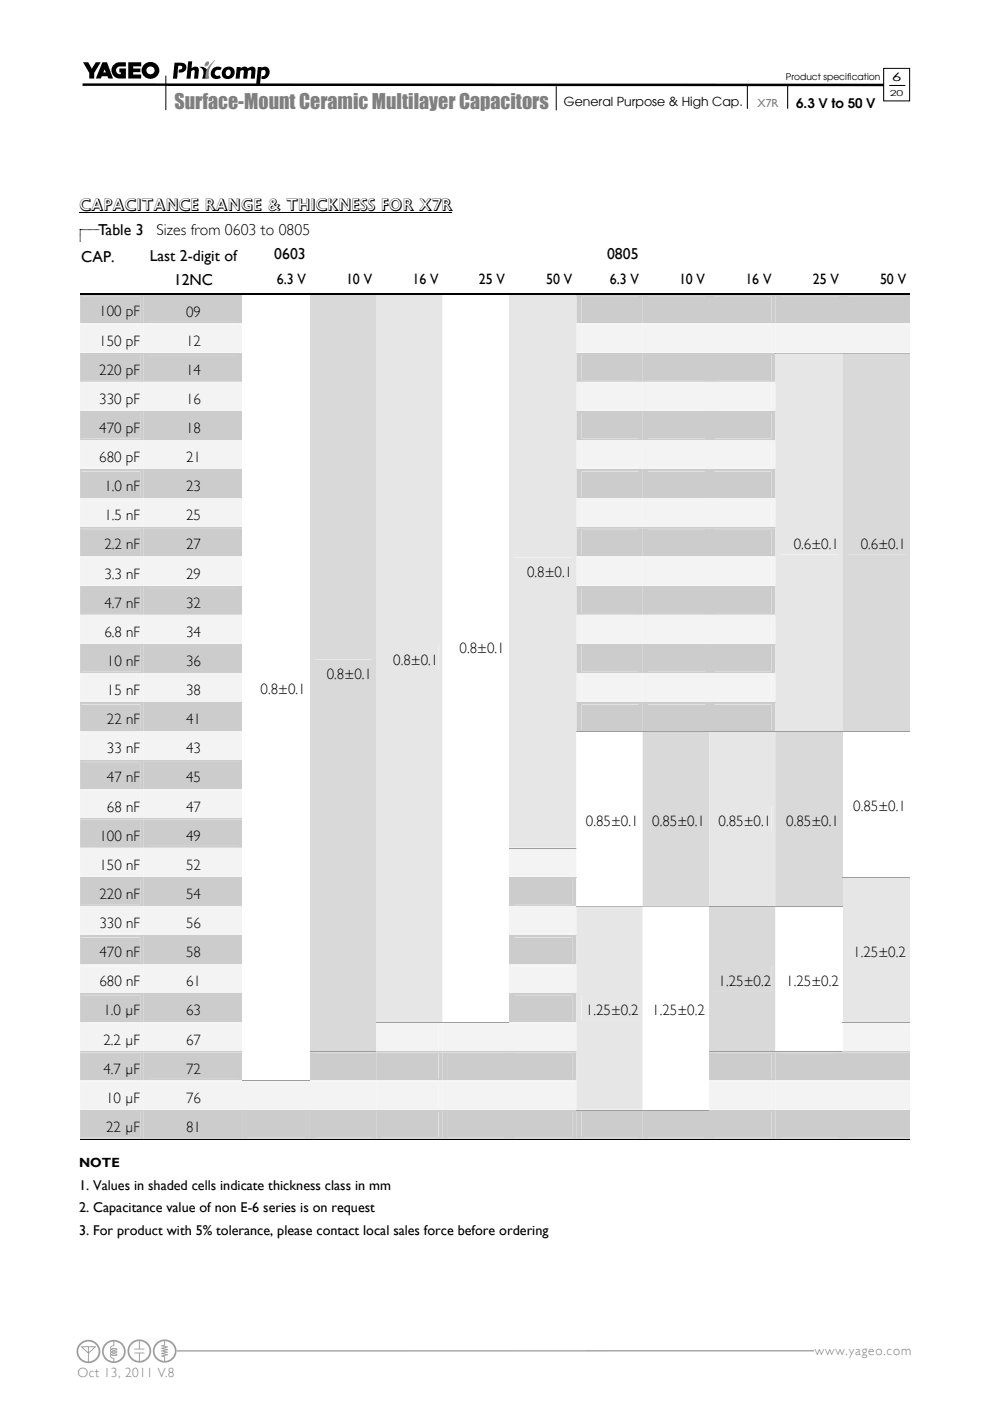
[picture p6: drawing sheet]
<svg xmlns="http://www.w3.org/2000/svg" width="210mm" height="297mm" viewBox="0 0 210 297" stroke-linecap="round" stroke-linejoin="round" font-family="sans-serif">
<path d="M172.6 286.4h-140" fill="none" stroke="#808080" stroke-width=".21"/>
<g fill="#fff">
<circle cx="29.5" cy="286.5" r="2.49"/>
<circle cx="34.9" cy="286.5" r="2.49"/>
<circle cx="24.1" cy="286.6" r="2.49"/>
<circle cx="18.7" cy="286.6" r="2.5"/>
</g>
<g fill="#9da0a1">
<path d="M21.6 286.6a2.5 2.5 0 0 0 5 0 2.5 2.5 0 0 0-5 0zM22.6 285.1l.9-.6 .5-.1v.8a.55 .55 0 0 0-.5 .2 .55 .55 0 0 0 0 .7l-.2 .8 .2 .3a.55 .55 0 0 0 0 .7 .55 .55 0 0 0 .5 .2v.5a2.09 2.09 0 0 1-1.8-1.3 2.09 2.09 0 0 1 .4-2.2zM24.2 284.4a2.1 2.1 0 0 1 2.1 2.1 2.1 2.1 0 0 1-2.1 2.1v-.7l-.6-.2-.1-.3a1.52 1.52 0 0 0 1.4-.2 1.51 1.51 0 0 0-1.3-.2l-.1-.1a1.51 1.51 0 0 0 1.4-.2 1.51 1.51 0 0 0-1.3-.3l-.1-.1a1.51 1.51 0 0 0 1.4-.2 1.52 1.52 0 0 0-1.3-.2v-.3l.6-.2zM23.8 287.2h.9zM23.8 286.7h.9zM23.8 286.1h.9z"/>
<path d="M16.2 286.6a2.55 2.55 0 0 0 5.1 0 2.55 2.55 0 0 0-5.1 0zM17.5 285.6h1.2v1zM18.9 285.6h1.1l-1.1 1zM17.2 285.1a2.13 2.13 0 0 1 3.5 .5 2.13 2.13 0 0 1-1.8 3.1v-1.8l1.4-1.3v-.2l-3.1 .1 1.5 1.4v1.8a2.1 2.1 0 0 1-1.9-1.4 2.1 2.1 0 0 1 .4-2.2z"/>
<path d="M27.1 286.5a2.49 2.49 0 0 0 4.9 0 2.49 2.49 0 0 0-4.9 0zM28 285l.9-.6 .6-.1v1.6h-1v.2h2.1v-.2h-.9v-1.6a2.1 2.1 0 0 1 2 2.1 2.1 2.1 0 0 1-2 2.1v-1.5h.9v-.2h-2.1v.2h1v1.5a2.09 2.09 0 0 1-1.9-1.3 2.09 2.09 0 0 1 .4-2.2z"/>
<path d="M32.4 286.5a2.5 2.5 0 0 0 5 0 2.5 2.5 0 0 0-5 0zM33.4 285l.9-.6 .5-.1v.8l-.7 .2 1 .3-1 .3 1 .2-1 .3 1 .3-1 .3 1 .2-1 .3 .7 .2v.8a2.09 2.09 0 0 1-1.9-1.3 2.09 2.09 0 0 1 .5-2.2zM35 284.3a2.1 2.1 0 0 1 2.1 2.1 2.1 2.1 0 0 1-2.1 2.1v-.8l-.3-.2 1-.3-1-.2 1-.3-1-.3 1-.3-1-.2 1-.3-1-.3 .3-.1z"/>
</g>
<path d="M118.7 19.9h39.8v4.4h-39.8z" fill="#fff"/>
<path d="M35.2 16.1v7.2" fill="none" stroke="#000" stroke-width=".21"/>
<path d="M43.6 13.3l.5-.3 .2 .1a.66 .66 0 0 1-.1 .7 .66 .66 0 0 1-.7 .2z" fill="#868585"/>
<path d="M42.4 14.2a1.43 1.43 0 0 1 1.6 1.9v.6h-1.2a1.71 1.71 0 0 0-.4-2.5z" fill="#000"/>
<path d="M45 13.3l.6-.6v.1a3.7 3.7 0 0 0-1.2 3.9h-.9a3.9 3.9 0 0 1 1.5-3.4z" fill="#868585"/>
<g fill="#000">
<path d="M17.6 13.2h1.1l.8 1.4 .8-1.4h1.1l-1.4 2.3v1.1h-1.1v-1.1zM24 13.9l.9-.6 1.8-.1v.9h-1.3a.81 .81 0 0 0-.8 .9 .81 .81 0 0 0 1 .7v-.4h-.3v-.8h1.4v2.1h-1.4a1.73 1.73 0 0 1-1.3-2.7zM27.2 13.2h2.8v.9h-1.7v.4h1.5v.8h-1.5v.5h1.6v.8h-2.7zM37 13.3h1.3a1.06 1.06 0 0 1 1.2 1.1 1.06 1.06 0 0 1-1.2 1h-.4v-.7a.47 .47 0 0 0 .6-.1 .47 .47 0 0 0 0-.6l-.7-.1-.2 2.8h-.9zM39.9 13h.9l-.2 1.5a.9 .9 0 0 1 1.3-.3 .9 .9 0 0 1 .2 1.3l-.1 1.2h-.8l.1-1.7-.4-.1-.3 .2-.2 1.6h-.8zM45 14.7a1.6 1.6 0 0 1 2-.4l-.3 .6a.67 .67 0 0 0-1.1 .3 .67 .67 0 0 0 .7 .9l.3-.2 .2 .6a1.3 1.3 0 0 1-1.8 0 1.3 1.3 0 0 1 0-1.8zM50.2 14.2h.9l-.1 .3 .3-.2a.85 .85 0 0 1 1.2 .2 .94 .94 0 0 1 1.3-.3 .94 .94 0 0 1 .4 1.3l-.2 1.2h-.8l.1-1.6a.41 .41 0 0 0-.7 0l-.2 1.6h-.8l.1-1.6a.41 .41 0 0 0-.7 0l-.2 1.6h-.8zM54.7 14.2h.8v.2a1.09 1.09 0 0 1 1.4 0 1.09 1.09 0 0 1 .2 1.4 1.3 1.3 0 0 1-1.7 .9l.1-.6a.68 .68 0 0 0 .8-.4 .68 .68 0 0 0-.4-.9l-.5 .2-.3 2.9h-.8z"/>
<path d="M21.7 13.2l-1.4 3.4h1.1l.2-.4h1.2l.2 .4h1l-1.3-3.4zM22.2 14.7l.3 .7h-.6z"/>
<path d="M30.1 15a1.85 1.85 0 0 0 3.7 0 1.85 1.85 0 0 0-3.7 0zM31.1 14.9a.85 .85 0 0 1 1.7 0 .85 .85 0 0 1-1.7 0z"/>
<path d="M48 15a.55 .55 0 0 1 .8-.1 .55 .55 0 0 1 .1 .8 .55 .55 0 0 1-.8 .4 .55 .55 0 0 1-.2-.9zM47.3 14.7a1.36 1.36 0 0 0 .7 2.1 1.36 1.36 0 0 0 1.8-1.4 1.33 1.33 0 0 0-.9-1.3 1.33 1.33 0 0 0-1.6 .6z"/>
</g>
<path d="M17.5 17.9l170.4 .1" fill="none" stroke="#000" stroke-width=".53"/>
<path d="M118 18.4v4.9M158.5 18v5M167.1 18v5" fill="none" stroke="#000" stroke-width=".21"/>
<path d="M187.4 14.5h5.5v6.9h-5.5z" fill-rule="evenodd" fill="#fff" stroke="#000" stroke-width=".21"/>
<path d="M188.7 18.1h3.3M16.8 45.1h79.1M21 48.7h-4v2.5" fill="none" stroke="#000" stroke-width=".21"/>
<g fill="#ccc">
<path d="M17.3 62.9h12.4v5.3h-12.4z"/>
<path d="M17 62.6h13.5v6h-13.5z"/>
<path d="M31.6 63.1h18.9v5h-18.9z"/>
<path d="M30.5 62.6h20.9v6h-20.9z"/>
<path d="M123.4 62.9h12v5.3h-12z"/>
<path d="M122.2 62.6h14.1v6h-14.1z"/>
<path d="M137.5 62.9h12v5.3h-12z"/>
<path d="M136.3 62.6h14.1v6h-14.1z"/>
<path d="M151.5 62.9h12.1v5.3h-12.1z"/>
<path d="M150.4 62.6h14.1v6h-14.1z"/>
<path d="M165.6 62.9h12.3v5.3h-12.3z"/>
<path d="M164.5 62.6h14.3v6h-14.3z"/>
<path d="M179.9 62.9h12.3v5.3h-12.3z"/>
<path d="M178.8 62.6h14.2v6h-14.2z"/>
</g>
<path d="M17 62.1h13.5M17 62.5h13.5M31 62.1h20.4M31 62.5h20.4" fill="none" stroke="#000" stroke-width=".21"/>
<path d="M17 62.6h34.4" fill="none" stroke="#ccc" stroke-width=".21"/>
<path d="M30.5 62.1h.5v.1h-.5zM30.5 62.4h.5v.2h-.5z" fill="#000"/>
<path d="M51.4 62.6h.5z" fill="#fff"/>
<path d="M51.4 62.1h.5v.1h-.5zM51.4 62.4h.5v.2h-.5z" fill="#000"/>
<path d="M51.9 62.1h13.8M51.9 62.5h13.8" fill="none" stroke="#000" stroke-width=".21"/>
<path d="M51.9 62.6h13.8z" fill="#fff"/>
<path d="M65.7 62.6h.5z" fill="#d9d9d9"/>
<path d="M65.7 62.1h.5v.1h-.5zM65.7 62.4h.5v.2h-.5z" fill="#000"/>
<path d="M66.2 62.1h13.6M66.2 62.5h13.6" fill="none" stroke="#000" stroke-width=".21"/>
<path d="M66.2 62.6h13.6" fill="none" stroke="#d9d9d9" stroke-width=".21"/>
<path d="M79.8 62.6h.5z" fill="#e6e6e6"/>
<path d="M79.8 62.1h.5v.1h-.5zM79.8 62.4h.5v.2h-.5z" fill="#000"/>
<path d="M80.3 62.1h13.6M80.3 62.5h13.6" fill="none" stroke="#000" stroke-width=".21"/>
<path d="M80.3 62.6h13.6" fill="none" stroke="#e6e6e6" stroke-width=".21"/>
<path d="M93.9 62.6h.5z" fill="#fff"/>
<path d="M93.9 62.1h.5v.1h-.5zM93.9 62.4h.5v.2h-.5z" fill="#000"/>
<path d="M94.4 62.1h13.5M94.4 62.5h13.5" fill="none" stroke="#000" stroke-width=".21"/>
<path d="M94.4 62.6h13.5z" fill="#fff"/>
<path d="M107.9 62.6h.6z" fill="#e6e6e6"/>
<path d="M107.9 62.1h.6v.1h-.6zM107.9 62.4h.6v.2h-.6z" fill="#000"/>
<path d="M108.5 62.1h13.7M108.5 62.5h13.7" fill="none" stroke="#000" stroke-width=".21"/>
<path d="M108.5 62.6h13.7" fill="none" stroke="#e6e6e6" stroke-width=".21"/>
<path d="M122.2 62.6h.5z" fill="#ccc"/>
<path d="M122.2 62.1h.5v.1h-.5zM122.2 62.4h.5v.2h-.5zM136.3 62.1h.5v.1h-.5zM136.3 62.4h.5v.2h-.5zM150.4 62.1h.5v.1h-.5zM150.4 62.4h.5v.2h-.5zM164.5 62.1h.5v.1h-.5zM164.5 62.4h.5v.2h-.5zM178.8 62.1h.5v.1h-.5zM178.8 62.4h.5v.2h-.5z" fill="#000"/>
<path d="M122.7 62.1h13.6M122.7 62.5h13.6M136.8 62.1h13.6M136.8 62.5h13.6M150.9 62.1h13.6M150.9 62.5h13.6M165 62.1h13.8M165 62.5h13.8M179.3 62.1h13.7M179.3 62.5h13.7" fill="none" stroke="#000" stroke-width=".21"/>
<path d="M122.7 62.6h70.3" fill="none" stroke="#ccc" stroke-width=".21"/>
<g fill="#f3f3f3">
<path d="M17.3 69.1h12.4v5.3h-12.4z"/>
<path d="M17 68.8h13.5v6h-13.5z"/>
<path d="M31.6 69.3h18.9v4.9h-18.9z"/>
<path d="M30.5 68.8h20.9v6h-20.9z"/>
<path d="M123.4 69.1h12v5.3h-12z"/>
<path d="M122.2 68.8h14.1v6h-14.1z"/>
<path d="M137.5 69.1h12v5.3h-12z"/>
<path d="M136.3 68.8h14.1v6h-14.1z"/>
<path d="M151.5 69.1h12.1v5.3h-12.1z"/>
<path d="M150.4 68.8h14.1v6h-14.1z"/>
<path d="M165.6 69.1h12.3v5.3h-12.3z"/>
<path d="M164.5 68.8h14.3v6h-14.3z"/>
<path d="M179.9 69.1h12.3v5.3h-12.3z"/>
<path d="M178.8 68.8h14.2v6h-14.2z"/>
</g>
<path d="M17 68.7h34.4M122.2 68.7h70.8" fill="none" stroke="#f3f3f3" stroke-width=".21"/>
<g fill="#ccc">
<path d="M17.3 75.3h12.4v5.3h-12.4z"/>
<path d="M17 75h13.5v5.9h-13.5z"/>
<path d="M31.6 75.5h18.9v4.9h-18.9z"/>
<path d="M30.5 75h20.9v5.9h-20.9z"/>
<path d="M123.4 75.3h12v5.3h-12z"/>
<path d="M122.2 75h14.1v5.9h-14.1z"/>
<path d="M137.5 75.3h12v5.3h-12z"/>
<path d="M136.3 75h14.1v5.9h-14.1z"/>
<path d="M151.5 75.3h12.1v5.3h-12.1z"/>
<path d="M150.4 75h14.1v5.9h-14.1z"/>
</g>
<path d="M17 74.8h34.4M122.2 74.8h42.3" fill="none" stroke="#ccc" stroke-width=".21"/>
<path d="M164.5 74.8h28.5" fill="none" stroke="#9a9a9a" stroke-width=".21"/>
<g fill="#f3f3f3">
<path d="M17.3 81.5h12.4v5.3h-12.4z"/>
<path d="M17 81.1h13.5v6h-13.5z"/>
<path d="M31.6 81.6h18.9v5h-18.9z"/>
<path d="M30.5 81.1h20.9v6h-20.9z"/>
<path d="M123.4 81.5h12v5.3h-12z"/>
<path d="M122.2 81.1h14.1v6h-14.1z"/>
<path d="M137.5 81.5h12v5.3h-12z"/>
<path d="M136.3 81.1h14.1v6h-14.1z"/>
<path d="M151.5 81.5h12.1v5.3h-12.1z"/>
<path d="M150.4 81.1h14.1v6h-14.1z"/>
</g>
<path d="M17 81h34.4M122.2 81h42.3" fill="none" stroke="#f3f3f3" stroke-width=".21"/>
<g fill="#ccc">
<path d="M17.3 87.7h12.4v5.2h-12.4z"/>
<path d="M17 87.3h13.5v6h-13.5z"/>
<path d="M31.6 87.8h18.9v5h-18.9z"/>
<path d="M30.5 87.3h20.9v6h-20.9z"/>
<path d="M123.4 87.7h12v5.2h-12z"/>
<path d="M122.2 87.3h14.1v6h-14.1z"/>
<path d="M137.5 87.7h12v5.2h-12z"/>
<path d="M136.3 87.3h14.1v6h-14.1z"/>
<path d="M151.5 87.7h12.1v5.2h-12.1z"/>
<path d="M150.4 87.3h14.1v6h-14.1z"/>
</g>
<path d="M17 87.2h34.4M122.2 87.2h42.3" fill="none" stroke="#ccc" stroke-width=".21"/>
<g fill="#f3f3f3">
<path d="M17.3 93.8h12.4v5.3h-12.4z"/>
<path d="M17 93.5h13.5v6h-13.5z"/>
<path d="M31.6 94h18.9v4.9h-18.9z"/>
<path d="M30.5 93.5h20.9v6h-20.9z"/>
<path d="M123.4 93.8h12v5.3h-12z"/>
<path d="M122.2 93.5h14.1v6h-14.1z"/>
<path d="M137.5 93.8h12v5.3h-12z"/>
<path d="M136.3 93.5h14.1v6h-14.1z"/>
<path d="M151.5 93.8h12.1v5.3h-12.1z"/>
<path d="M150.4 93.5h14.1v6h-14.1z"/>
</g>
<path d="M17 93.4h34.4M122.2 93.4h42.3" fill="none" stroke="#f3f3f3" stroke-width=".21"/>
<g fill="#ccc">
<path d="M17.3 100h12.4v5.3h-12.4z"/>
<path d="M17 99.6h13.5v6h-13.5z"/>
<path d="M31.6 100.2h18.9v4.9h-18.9z"/>
<path d="M30.5 99.6h20.9v6h-20.9z"/>
<path d="M123.4 100h12v5.3h-12z"/>
<path d="M122.2 99.6h14.1v6h-14.1z"/>
<path d="M137.5 100h12v5.3h-12z"/>
<path d="M136.3 99.6h14.1v6h-14.1z"/>
<path d="M151.5 100h12.1v5.3h-12.1z"/>
<path d="M150.4 99.6h14.1v6h-14.1z"/>
</g>
<path d="M17 99.5h34.4M122.2 99.5h42.3" fill="none" stroke="#ccc" stroke-width=".21"/>
<g fill="#f3f3f3">
<path d="M17.3 106.2h12.4v5.3h-12.4z"/>
<path d="M17 105.8h13.5v6h-13.5z"/>
<path d="M31.6 106.3h18.9v5h-18.9z"/>
<path d="M30.5 105.8h20.9v6h-20.9z"/>
<path d="M123.4 106.2h12v5.3h-12z"/>
<path d="M122.2 105.8h14.1v6h-14.1z"/>
<path d="M137.5 106.2h12v5.3h-12z"/>
<path d="M136.3 105.8h14.1v6h-14.1z"/>
<path d="M151.5 106.2h12.1v5.3h-12.1z"/>
<path d="M150.4 105.8h14.1v6h-14.1z"/>
</g>
<path d="M17 105.7h34.4M122.2 105.7h42.3" fill="none" stroke="#f3f3f3" stroke-width=".21"/>
<g fill="#ccc">
<path d="M17.3 112.3h12.4v5.3h-12.4z"/>
<path d="M17 112h13.5v6h-13.5z"/>
<path d="M31.6 112.5h18.9v5h-18.9z"/>
<path d="M30.5 112h20.9v6h-20.9z"/>
<path d="M123.4 112.3h12v5.3h-12z"/>
<path d="M122.2 112h14.1v6h-14.1z"/>
<path d="M137.5 112.3h12v5.3h-12z"/>
<path d="M136.3 112h14.1v6h-14.1z"/>
<path d="M151.5 112.3h12.1v5.3h-12.1z"/>
<path d="M150.4 112h14.1v6h-14.1z"/>
</g>
<path d="M17 111.9h34.4M122.2 111.9h42.3" fill="none" stroke="#ccc" stroke-width=".21"/>
<g fill="#f3f3f3">
<path d="M17.3 118.5h12.4v5.3h-12.4z"/>
<path d="M17 118.2h13.5v6h-13.5z"/>
<path d="M31.6 118.7h18.9v4.9h-18.9z"/>
<path d="M30.5 118.2h20.9v6h-20.9z"/>
<path d="M123.4 118.5h12v5.3h-12z"/>
<path d="M122.2 118.2h14.1v6h-14.1z"/>
<path d="M137.5 118.5h12v5.3h-12z"/>
<path d="M136.3 118.2h14.1v6h-14.1z"/>
<path d="M151.5 118.5h12.1v5.3h-12.1z"/>
<path d="M150.4 118.2h14.1v6h-14.1z"/>
</g>
<path d="M17 118.1h34.4M122.2 118.1h42.3" fill="none" stroke="#f3f3f3" stroke-width=".21"/>
<g fill="#ccc">
<path d="M17.3 124.7h12.4v5.3h-12.4z"/>
<path d="M17 124.3h13.5v6h-13.5z"/>
<path d="M31.6 124.9h18.9v4.9h-18.9z"/>
<path d="M30.5 124.3h20.9v6h-20.9z"/>
<path d="M123.4 124.7h12v5.3h-12z"/>
<path d="M122.2 124.3h14.1v6h-14.1z"/>
<path d="M137.5 124.7h12v5.3h-12z"/>
<path d="M136.3 124.3h14.1v6h-14.1z"/>
<path d="M151.5 124.7h12.1v5.3h-12.1z"/>
<path d="M150.4 124.3h14.1v6h-14.1z"/>
</g>
<path d="M17 124.2h34.4M122.2 124.2h42.3" fill="none" stroke="#ccc" stroke-width=".21"/>
<g fill="#f3f3f3">
<path d="M17.3 130.9h12.4v5.2h-12.4z"/>
<path d="M17 130.5h13.5v6h-13.5z"/>
<path d="M31.6 131h18.9v5h-18.9z"/>
<path d="M30.5 130.5h20.9v6h-20.9z"/>
<path d="M123.4 130.9h12v5.2h-12z"/>
<path d="M122.2 130.5h14.1v6h-14.1z"/>
<path d="M137.5 130.9h12v5.2h-12z"/>
<path d="M136.3 130.5h14.1v6h-14.1z"/>
<path d="M151.5 130.9h12.1v5.2h-12.1z"/>
<path d="M150.4 130.5h14.1v6h-14.1z"/>
</g>
<path d="M17 130.4h34.4M122.2 130.4h42.3" fill="none" stroke="#f3f3f3" stroke-width=".21"/>
<g fill="#ccc">
<path d="M17.3 137h12.4v5.3h-12.4z"/>
<path d="M17 136.7h13.5v6h-13.5z"/>
<path d="M31.6 137.2h18.9v4.9h-18.9z"/>
<path d="M30.5 136.7h20.9v6h-20.9z"/>
<path d="M123.4 137h12v5.3h-12z"/>
<path d="M122.2 136.7h14.1v6h-14.1z"/>
<path d="M137.5 137h12v5.3h-12z"/>
<path d="M136.3 136.7h14.1v6h-14.1z"/>
<path d="M151.5 137h12.1v5.3h-12.1z"/>
<path d="M150.4 136.7h14.1v6h-14.1z"/>
</g>
<path d="M17 136.6h34.4M122.2 136.6h42.3" fill="none" stroke="#ccc" stroke-width=".21"/>
<g fill="#f3f3f3">
<path d="M17.3 143.2h12.4v5.3h-12.4z"/>
<path d="M17 142.9h13.5v5.9h-13.5z"/>
<path d="M31.6 143.4h18.9v4.9h-18.9z"/>
<path d="M30.5 142.9h20.9v5.9h-20.9z"/>
<path d="M123.4 143.2h12v5.3h-12z"/>
<path d="M122.2 142.9h14.1v5.9h-14.1z"/>
<path d="M137.5 143.2h12v5.3h-12z"/>
<path d="M136.3 142.9h14.1v5.9h-14.1z"/>
<path d="M151.5 143.2h12.1v5.3h-12.1z"/>
<path d="M150.4 142.9h14.1v5.9h-14.1z"/>
</g>
<path d="M17 142.8h34.4M122.2 142.8h42.3" fill="none" stroke="#f3f3f3" stroke-width=".21"/>
<g fill="#ccc">
<path d="M17.3 149.4h12.4v5.3h-12.4z"/>
<path d="M17 149h13.5v6h-13.5z"/>
<path d="M31.6 149.5h18.9v5h-18.9z"/>
<path d="M30.5 149h20.9v6h-20.9z"/>
<path d="M123.4 149.4h12v5.3h-12z"/>
<path d="M122.2 149h14.1v6h-14.1z"/>
<path d="M137.5 149.4h12v5.3h-12z"/>
<path d="M136.3 149h14.1v6h-14.1z"/>
<path d="M151.5 149.4h12.1v5.3h-12.1z"/>
<path d="M150.4 149h14.1v6h-14.1z"/>
</g>
<g fill="#e6e6e6">
<path d="M165.6 112.2h12.3v5.3h-12.3z"/>
<path d="M164.5 75h14.3v80h-14.3z"/>
</g>
<g fill="#d9d9d9">
<path d="M179.9 112.2h12.3v5.3h-12.3z"/>
<path d="M178.8 75h14.2v80h-14.2z"/>
</g>
<path d="M17 148.9h34.4M122.2 148.9h42.3" fill="none" stroke="#ccc" stroke-width=".21"/>
<g fill="#f3f3f3">
<path d="M17.3 155.6h12.4v5.2h-12.4z"/>
<path d="M17 155.2h13.5v6h-13.5z"/>
<path d="M31.6 155.7h18.9v5h-18.9z"/>
<path d="M30.5 155.2h20.9v6h-20.9z"/>
</g>
<path d="M17 155.1h34.4" fill="none" stroke="#f3f3f3" stroke-width=".21"/>
<path d="M122.2 155.1h70.8" fill="none" stroke="#9a9a9a" stroke-width=".21"/>
<g fill="#ccc">
<path d="M17.3 161.7h12.4v5.3h-12.4z"/>
<path d="M17 161.4h13.5v6h-13.5z"/>
<path d="M31.6 161.9h18.9v4.9h-18.9z"/>
<path d="M30.5 161.4h20.9v6h-20.9z"/>
</g>
<path d="M17 161.3h34.4" fill="none" stroke="#ccc" stroke-width=".21"/>
<g fill="#f3f3f3">
<path d="M17.3 167.9h12.4v5.3h-12.4z"/>
<path d="M17 167.6h13.5v5.9h-13.5z"/>
<path d="M31.6 168.1h18.9v4.9h-18.9z"/>
<path d="M30.5 167.6h20.9v5.9h-20.9z"/>
</g>
<path d="M17 167.4h34.4" fill="none" stroke="#f3f3f3" stroke-width=".21"/>
<g fill="#ccc">
<path d="M17.3 174.1h12.4v5.3h-12.4z"/>
<path d="M17 173.7h13.5v6h-13.5z"/>
<path d="M31.6 174.2h18.9v5h-18.9z"/>
<path d="M30.5 173.7h20.9v6h-20.9z"/>
</g>
<g fill="#e6e6e6">
<path d="M109.1 118.2h12.3v5.3h-12.3z"/>
<path d="M107.9 62.6h14.3v117.1h-14.3z"/>
</g>
<path d="M17 173.6h34.4" fill="none" stroke="#ccc" stroke-width=".21"/>
<g fill="#f3f3f3">
<path d="M17.3 180.3h12.4v5.2h-12.4z"/>
<path d="M17 179.9h13.5v6h-13.5z"/>
<path d="M31.6 180.4h18.9v5h-18.9z"/>
<path d="M30.5 179.9h20.9v6h-20.9z"/>
<path d="M109.1 180.3h12.3v5.2h-12.3z"/>
<path d="M107.9 179.9h14.3v6h-14.3z"/>
</g>
<g fill="#fff">
<path d="M179.9 167.8h12.3v5.3h-12.3z"/>
<path d="M178.8 155.2h14.2v30.7h-14.2z"/>
</g>
<path d="M17 179.8h34.4" fill="none" stroke="#f3f3f3" stroke-width=".21"/>
<path d="M107.9 179.8h14.3" fill="none" stroke="#9a9a9a" stroke-width=".21"/>
<g fill="#ccc">
<path d="M17.3 186.4h12.4v5.3h-12.4z"/>
<path d="M17 186.1h13.5v6h-13.5z"/>
<path d="M31.6 186.6h18.9v4.9h-18.9z"/>
<path d="M30.5 186.1h20.9v6h-20.9z"/>
<path d="M109.1 186.4h12.3v5.3h-12.3z"/>
<path d="M107.9 186.1h14.3v6h-14.3z"/>
</g>
<g fill="#fff">
<path d="M123.4 170.9h12v5.3h-12z"/>
<path d="M122.2 155.2h14.1v36.9h-14.1z"/>
</g>
<g fill="#d9d9d9">
<path d="M137.5 170.9h12v5.3h-12z"/>
<path d="M136.3 155.2h14.1v36.9h-14.1z"/>
</g>
<g fill="#e6e6e6">
<path d="M151.5 170.9h12.1v5.3h-12.1z"/>
<path d="M150.4 155.2h14.1v36.9h-14.1z"/>
</g>
<g fill="#d9d9d9">
<path d="M165.6 170.9h12.3v5.3h-12.3z"/>
<path d="M164.5 155.2h14.3v36.9h-14.3z"/>
</g>
<path d="M17 186h34.4M107.9 186h14.3" fill="none" stroke="#ccc" stroke-width=".21"/>
<path d="M178.8 186h14.2" fill="none" stroke="#9a9a9a" stroke-width=".21"/>
<g fill="#f3f3f3">
<path d="M17.3 192.6h12.4v5.3h-12.4z"/>
<path d="M17 192.2h13.5v6h-13.5z"/>
<path d="M31.6 192.8h18.9v4.9h-18.9z"/>
<path d="M30.5 192.2h20.9v6h-20.9z"/>
<path d="M109.1 192.6h12.3v5.3h-12.3z"/>
<path d="M107.9 192.2h14.3v6h-14.3z"/>
</g>
<path d="M17 192.2h34.4M107.9 192.2h14.3" fill="none" stroke="#f3f3f3" stroke-width=".21"/>
<path d="M122.2 192.2h56.6" fill="none" stroke="#9a9a9a" stroke-width=".21"/>
<g fill="#ccc">
<path d="M17.3 198.8h12.4v5.3h-12.4z"/>
<path d="M17 198.4h13.5v6h-13.5z"/>
<path d="M31.6 198.9h18.9v5h-18.9z"/>
<path d="M30.5 198.4h20.9v6h-20.9z"/>
<path d="M109.1 198.8h12.3v5.3h-12.3z"/>
<path d="M107.9 198.4h14.3v6h-14.3z"/>
</g>
<path d="M17 198.3h34.4M107.9 198.3h14.3" fill="none" stroke="#ccc" stroke-width=".21"/>
<g fill="#f3f3f3">
<path d="M17.3 204.9h12.4v5.3h-12.4z"/>
<path d="M17 204.6h13.5v6h-13.5z"/>
<path d="M31.6 205.1h18.9v5h-18.9z"/>
<path d="M30.5 204.6h20.9v6h-20.9z"/>
<path d="M109.1 204.9h12.3v5.3h-12.3z"/>
<path d="M107.9 204.6h14.3v6h-14.3z"/>
</g>
<path d="M17 204.5h34.4M107.9 204.5h14.3" fill="none" stroke="#f3f3f3" stroke-width=".21"/>
<g fill="#ccc">
<path d="M17.3 211.1h12.4v5.3h-12.4z"/>
<path d="M17 210.8h13.5v6h-13.5z"/>
<path d="M31.6 211.3h18.9v4.9h-18.9z"/>
<path d="M30.5 210.8h20.9v6h-20.9z"/>
</g>
<g fill="#e6e6e6">
<path d="M80.9 136.8h12.1v5.2h-12.1z"/>
<path d="M79.8 62.6h14.1v154.2h-14.1z"/>
</g>
<g fill="#fff">
<path d="M95 134.3h12.1v5.3h-12.1z"/>
<path d="M95 139.6h12.1v4.9h-12.1z"/>
<path d="M93.9 62.6h14v154.2h-14z"/>
</g>
<g fill="#ccc">
<path d="M109.1 211.1h12.3v5.3h-12.3z"/>
<path d="M107.9 210.8h14.3v6h-14.3z"/>
</g>
<g fill="#e6e6e6">
<path d="M179.9 198.7h12.3v5.3h-12.3z"/>
<path d="M178.8 186.1h14.2v30.7h-14.2z"/>
</g>
<path d="M17 210.7h34.4M107.9 210.7h14.3" fill="none" stroke="#ccc" stroke-width=".21"/>
<g fill="#f3f3f3">
<path d="M17.3 217.3h12.4v5.3h-12.4z"/>
<path d="M17 216.9h13.5v6h-13.5z"/>
<path d="M31.6 217.5h18.9v4.9h-18.9z"/>
<path d="M30.5 216.9h20.9v6h-20.9z"/>
</g>
<g fill="#d9d9d9">
<path d="M66.9 139.8h12v5.3h-12z"/>
<path d="M65.7 62.6h14.1v160.3h-14.1z"/>
</g>
<g fill="#f3f3f3">
<path d="M80.9 217.3h12.1v5.3h-12.1z"/>
<path d="M79.8 216.9h14.1v6h-14.1z"/>
<path d="M95 217.3h12.1v5.3h-12.1z"/>
<path d="M93.9 216.9h14v6h-14z"/>
<path d="M109.1 217.3h12.3v5.3h-12.3z"/>
<path d="M107.9 216.9h14.3v6h-14.3z"/>
</g>
<g fill="#d9d9d9">
<path d="M151.5 204.9h12.1v5.2h-12.1z"/>
<path d="M150.4 192.2h14.1v30.7h-14.1z"/>
</g>
<g fill="#fff">
<path d="M165.6 204.9h12.3v5.2h-12.3z"/>
<path d="M164.5 192.2h14.3v30.7h-14.3z"/>
</g>
<g fill="#f3f3f3">
<path d="M179.9 217.3h12.3v5.3h-12.3z"/>
<path d="M178.8 216.9h14.2v6h-14.2z"/>
</g>
<path d="M17 216.9h34.4M107.9 216.9h14.3" fill="none" stroke="#f3f3f3" stroke-width=".21"/>
<path d="M79.8 216.9h28.1M178.8 216.9h14.2" fill="none" stroke="#9a9a9a" stroke-width=".21"/>
<g fill="#ccc">
<path d="M17.3 223.5h12.4v5.2h-12.4z"/>
<path d="M17 223.1h13.5v6h-13.5z"/>
<path d="M31.6 223.6h18.9v5h-18.9z"/>
<path d="M30.5 223.1h20.9v6h-20.9z"/>
</g>
<g fill="#fff">
<path d="M52.5 142.9h12.4v5.3h-12.4z"/>
<path d="M51.4 62.6h14.3v166.5h-14.3z"/>
</g>
<g fill="#ccc">
<path d="M66.9 223.5h12v5.2h-12z"/>
<path d="M65.7 223.1h14.1v6h-14.1z"/>
<path d="M80.9 223.5h12.1v5.2h-12.1z"/>
<path d="M79.8 223.1h14.1v6h-14.1z"/>
<path d="M95 223.5h12.1v5.2h-12.1z"/>
<path d="M93.9 223.1h14v6h-14z"/>
<path d="M109.1 223.5h12.3v5.2h-12.3z"/>
<path d="M107.9 223.1h14.3v6h-14.3z"/>
<path d="M151.5 223.5h12.1v5.2h-12.1z"/>
<path d="M150.4 223.1h14.1v6h-14.1z"/>
<path d="M165.6 223.5h12.3v5.2h-12.3z"/>
<path d="M164.5 223.1h14.3v6h-14.3z"/>
<path d="M179.9 223.5h12.3v5.2h-12.3z"/>
<path d="M178.8 223.1h14.2v6h-14.2z"/>
</g>
<path d="M17 223h34.4M79.8 223h42.4M178.8 223h14.2" fill="none" stroke="#ccc" stroke-width=".21"/>
<path d="M65.7 223h14.1M150.4 223h28.4" fill="none" stroke="#9a9a9a" stroke-width=".21"/>
<g fill="#f3f3f3">
<path d="M17.3 229.6h12.4v5.3h-12.4z"/>
<path d="M17 229.3h13.5v6h-13.5z"/>
<path d="M31.6 229.8h18.9v4.9h-18.9z"/>
<path d="M30.5 229.3h20.9v6h-20.9z"/>
<path d="M52.5 229.6h12.4v5.3h-12.4z"/>
<path d="M51.4 229.3h14.3v6h-14.3z"/>
<path d="M66.9 229.6h12v5.3h-12z"/>
<path d="M65.7 229.3h14.1v6h-14.1z"/>
<path d="M80.9 229.6h12.1v5.3h-12.1z"/>
<path d="M79.8 229.3h14.1v6h-14.1z"/>
<path d="M95 229.6h12.1v5.3h-12.1z"/>
<path d="M93.9 229.3h14v6h-14z"/>
<path d="M109.1 229.6h12.3v5.3h-12.3z"/>
<path d="M107.9 229.3h14.3v6h-14.3z"/>
</g>
<g fill="#e6e6e6">
<path d="M123.4 211h12v5.3h-12z"/>
<path d="M122.2 192.2h14.1v43.1h-14.1z"/>
</g>
<g fill="#fff">
<path d="M137.5 211h12v5.3h-12z"/>
<path d="M136.3 192.2h14.1v43.1h-14.1z"/>
</g>
<g fill="#f3f3f3">
<path d="M151.5 229.6h12.1v5.3h-12.1z"/>
<path d="M150.4 229.3h14.1v6h-14.1z"/>
<path d="M165.6 229.6h12.3v5.3h-12.3z"/>
<path d="M164.5 229.3h14.3v6h-14.3z"/>
<path d="M179.9 229.6h12.3v5.3h-12.3z"/>
<path d="M178.8 229.3h14.2v6h-14.2z"/>
</g>
<path d="M17 229.2h34.4M65.7 229.2h56.5M150.4 229.2h42.6" fill="none" stroke="#f3f3f3" stroke-width=".21"/>
<path d="M51.4 229.2h14.3" fill="none" stroke="#9a9a9a" stroke-width=".21"/>
<g fill="#ccc">
<path d="M17.3 235.8h12.4v5.3h-12.4z"/>
<path d="M17 235.5h13.5v5.9h-13.5z"/>
<path d="M31.6 236h18.9v4.9h-18.9z"/>
<path d="M30.5 235.5h20.9v5.9h-20.9z"/>
<path d="M52.5 235.8h12.4v5.3h-12.4z"/>
<path d="M51.4 235.5h14.3v5.9h-14.3z"/>
<path d="M66.9 235.8h12v5.3h-12z"/>
<path d="M65.7 235.5h14.1v5.9h-14.1z"/>
<path d="M80.9 235.8h12.1v5.3h-12.1z"/>
<path d="M79.8 235.5h14.1v5.9h-14.1z"/>
<path d="M95 235.8h12.1v5.3h-12.1z"/>
<path d="M93.9 235.5h14v5.9h-14z"/>
<path d="M109.1 235.8h12.3v5.3h-12.3z"/>
<path d="M107.9 235.5h14.3v5.9h-14.3z"/>
<path d="M123.4 235.8h12v5.3h-12z"/>
<path d="M122.2 235.5h14.1v5.9h-14.1z"/>
<path d="M137.5 235.8h12v5.3h-12z"/>
<path d="M136.3 235.5h14.1v5.9h-14.1z"/>
<path d="M151.5 235.8h12.1v5.3h-12.1z"/>
<path d="M150.4 235.5h14.1v5.9h-14.1z"/>
<path d="M165.6 235.8h12.3v5.3h-12.3z"/>
<path d="M164.5 235.5h14.3v5.9h-14.3z"/>
<path d="M179.9 235.8h12.3v5.3h-12.3z"/>
<path d="M178.8 235.5h14.2v5.9h-14.2z"/>
</g>
<path d="M17 235.4h105.2M150.4 235.4h42.6" fill="none" stroke="#ccc" stroke-width=".21"/>
<path d="M122.2 235.4h28.2" fill="none" stroke="#9a9a9a" stroke-width=".21"/>
<path d="M17 241.5h176" fill="none" stroke="#000" stroke-width=".21"/>
<text font-size="4.2" fill="#808080" x="37" y="23">Surface-Mount Ceramic Multilayer Capacitors</text>
<text font-size="3.5" x="16.8" y="44.7">CAPACITANCE RANGE &amp; THICKNESS FOR X7R</text>
<g font-size="3.3">
<text x="20.8" y="49.8">Table 3</text>
<text x="33.2" y="49.8">Sizes from 0603 to 0805</text>
<text x="17.3" y="55.6">CAP.</text>
<text x="31.8" y="55.4">Last 2-digit of</text>
<text x="58.2" y="54.9">0603</text>
<text x="128.8" y="54.9">0805</text>
<text x="36.9" y="60.5">12NC</text>
</g>
<g font-size="3.2">
<text x="58.7" y="60.3">6.3 V</text>
<text x="73.4" y="60.3">10 V</text>
<text x="87.5" y="60.3">16 V</text>
<text x="101.6" y="60.3">25 V</text>
<text x="115.9" y="60.3">50 V</text>
<text x="129.3" y="60.3">6.3 V</text>
<text x="144" y="60.3">10 V</text>
<text x="158.1" y="60.3">16 V</text>
<text x="172.4" y="60.3">25 V</text>
<text x="186.7" y="60.3">50 V</text>
<text x="21.1" y="67.1">100 pF</text>
<text x="39.5" y="67.1">09</text>
<text x="21.1" y="73.3">150 pF</text>
<text x="39.5" y="73.3">12</text>
<text x="21.1" y="79.5">220 pF</text>
<text x="39.5" y="79.5">14</text>
<text x="21.1" y="85.6">330 pF</text>
<text x="39.5" y="85.6">16</text>
<text x="21.1" y="91.8">470 pF</text>
<text x="39.5" y="91.8">18</text>
<text x="21.1" y="98">680 pF</text>
<text x="39.5" y="98">21</text>
<text x="22.1" y="104.2">1.0 nF</text>
<text x="39.5" y="104.2">23</text>
<text x="22.1" y="110.3">1.5 nF</text>
<text x="39.5" y="110.3">25</text>
<text x="22.1" y="116.5">2.2 nF</text>
<text x="39.5" y="116.5">27</text>
<text x="168.3" y="116.4">0.6±0.1</text>
<text x="182.6" y="116.4">0.6±0.1</text>
<text x="22.1" y="122.7">3.3 nF</text>
<text x="39.5" y="122.7">29</text>
<text x="111.8" y="122.4">0.8±0.1</text>
<text x="22.1" y="128.9">4.7 nF</text>
<text x="39.5" y="128.9">32</text>
<text x="22.1" y="135">6.8 nF</text>
<text x="39.5" y="135">34</text>
<text x="22.7" y="141.2">10 nF</text>
<text x="39.5" y="141.2">36</text>
<text x="83.4" y="140.9">0.8±0.1</text>
<text x="97.5" y="138.5">0.8±0.1</text>
<text x="22.7" y="147.4">15 nF</text>
<text x="39.5" y="147.4">38</text>
<text x="55.3" y="147.1">0.8±0.1</text>
<text x="69.3" y="144">0.8±0.1</text>
<text x="22.7" y="153.5">22 nF</text>
<text x="39.5" y="153.5">41</text>
<text x="22.7" y="159.7">33 nF</text>
<text x="39.5" y="159.7">43</text>
<text x="22.7" y="165.9">47 nF</text>
<text x="39.5" y="165.9">45</text>
<text x="22.7" y="172.1">68 nF</text>
<text x="39.5" y="172.1">47</text>
<text x="181" y="172">0.85±0.1</text>
<text x="21.1" y="178.2">100 nF</text>
<text x="39.5" y="178.2">49</text>
<text x="124.3" y="175.1">0.85±0.1</text>
<text x="138.3" y="175.1">0.85±0.1</text>
<text x="152.4" y="175.1">0.85±0.1</text>
<text x="166.8" y="175.1">0.85±0.1</text>
<text x="21.1" y="184.4">150 nF</text>
<text x="39.5" y="184.4">52</text>
<text x="21.1" y="190.6">220 nF</text>
<text x="39.5" y="190.6">54</text>
<text x="21.1" y="196.8">330 nF</text>
<text x="39.5" y="196.8">56</text>
<text x="21.1" y="202.9">470 nF</text>
<text x="39.5" y="202.9">58</text>
<text x="181" y="202.8">1.25±0.2</text>
<text x="21.1" y="209.1">680 nF</text>
<text x="39.5" y="209.1">61</text>
<text x="152.4" y="209">1.25±0.2</text>
<text x="166.8" y="209">1.25±0.2</text>
<text x="21.9" y="215.3">1.0 µF</text>
<text x="39.5" y="215.3">63</text>
<text x="124.3" y="215.2">1.25±0.2</text>
<text x="138.3" y="215.2">1.25±0.2</text>
<text x="21.9" y="221.5">2.2 µF</text>
<text x="39.5" y="221.5">67</text>
<text x="21.9" y="227.6">4.7 µF</text>
<text x="39.5" y="227.6">72</text>
<text x="22.5" y="233.8">10 µF</text>
<text x="39.5" y="233.8">76</text>
<text x="22.5" y="240">22 µF</text>
<text x="39.5" y="240">81</text>
</g>
<g font-size="3">
<text x="16.8" y="252.3">1. Values in shaded cells indicate thickness class in mm</text>
<text x="16.8" y="257.1">2. Capacitance value of non E-6 series is on request</text>
<text x="16.8" y="261.8">3. For product with 5% tolerance, please contact local sales force before ordering</text>
</g>
<g font-size="2.8">
<text x="168.9" y="22.9">6.3 V to 50 V</text>
<text x="16.8" y="247.4">NOTE</text>
</g>
<g font-size="2.8" fill="#7e7e7e">
<text x="172.8" y="287.2">www.yageo.com</text>
<text x="16.4" y="292">Oct 13, 2011 V.8</text>
</g>
<text font-size="2.6" x="119.6" y="22.5">General Purpose &amp; High Cap.</text>
<text font-size="2.5" x="189.1" y="17.1">6</text>
<text font-size="2.5" fill="#808080" x="160.7" y="22.7">X7R</text>
<text font-size="1.9" x="166.7" y="16.9">Product specification</text>
<text font-size="1.8" x="188.7" y="20.4">20</text>
</svg>
